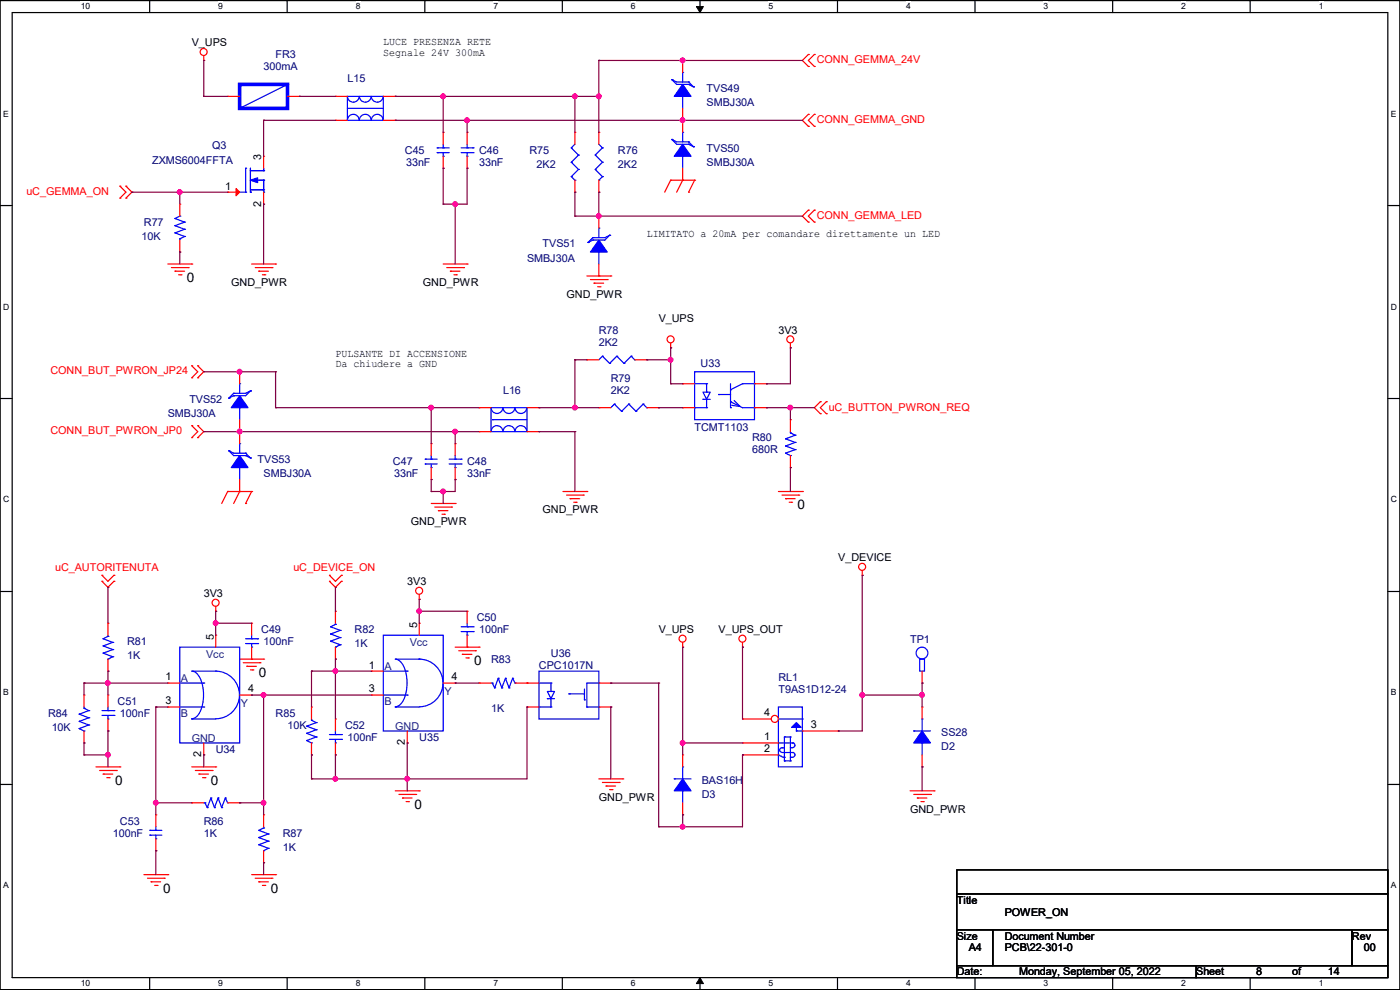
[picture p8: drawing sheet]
<svg xmlns="http://www.w3.org/2000/svg" width="297mm" height="210mm" viewBox="0 0 297 210" stroke-linecap="round" stroke-linejoin="round" font-family="sans-serif">
<path d="M0 .1h297v209.8h-297zM2.6 2.7h291.8v204.7h-291.8z" fill="none" stroke="#000" stroke-width=".25"/>
<g fill="#fff">
<path d="M17.1 .4h2v2h-2z"/>
<path d="M17.1 207.6h2v2h-2z"/>
</g>
<path d="M31.7 .1v2.6M31.7 207.4v2.5" fill="none" stroke="#000" stroke-width=".25"/>
<g fill="#fff">
<path d="M46.3 .4h1v2h-1z"/>
<path d="M46.3 207.6h1v2h-1z"/>
</g>
<path d="M60.9 .1v2.6M60.9 207.4v2.5" fill="none" stroke="#000" stroke-width=".25"/>
<g fill="#fff">
<path d="M75.5 .4h1v2h-1z"/>
<path d="M75.5 207.6h1v2h-1z"/>
</g>
<path d="M90.1 .1v2.6M90.1 207.4v2.5" fill="none" stroke="#000" stroke-width=".25"/>
<g fill="#fff">
<path d="M104.7 .4h1v2h-1z"/>
<path d="M104.7 207.6h1v2h-1z"/>
</g>
<path d="M119.3 .1v2.6M119.3 207.4v2.5" fill="none" stroke="#000" stroke-width=".25"/>
<g fill="#fff">
<path d="M133.9 .4h.9v2h-.9z"/>
<path d="M133.9 207.6h.9v2h-.9z"/>
</g>
<path d="M148.5 .1v2.6M148.5 207.4v2.5" fill="none" stroke="#000" stroke-width=".25"/>
<path d="M147.7 1.4h1.5l-.7 1.3zM148.5 207.4l.7 1.3h-1.5z" fill="#000" stroke="#000" stroke-width=".21"/>
<g fill="#fff">
<path d="M163.1 .4h.9v2h-.9z"/>
<path d="M163.1 207.6h.9v2h-.9z"/>
</g>
<path d="M177.7 .1v2.6M177.7 207.4v2.5" fill="none" stroke="#000" stroke-width=".25"/>
<g fill="#fff">
<path d="M192.2 .4h1v2h-1z"/>
<path d="M192.2 207.6h1v2h-1z"/>
</g>
<path d="M206.8 .1v2.6M206.8 207.4v2.5" fill="none" stroke="#000" stroke-width=".25"/>
<g fill="#fff">
<path d="M221.4 .4h1v2h-1z"/>
<path d="M221.4 207.6h1v2h-1z"/>
</g>
<path d="M236.1 .1v2.6M236.1 207.4v2.5" fill="none" stroke="#000" stroke-width=".25"/>
<g fill="#fff">
<path d="M250.6 .4h1v2h-1z"/>
<path d="M250.6 207.6h1v2h-1z"/>
</g>
<path d="M265.2 .1v2.6M265.2 207.4v2.5" fill="none" stroke="#000" stroke-width=".25"/>
<g fill="#fff">
<path d="M279.8 .4h1v2h-1z"/>
<path d="M279.8 207.6h1v2h-1z"/>
<path d="M.7 23.1h1.2v2h-1.2z"/>
<path d="M295.1 23.1h1.1v2h-1.1z"/>
<path d="M.7 64.1h1.2v1.9h-1.2z"/>
<path d="M295.1 64.1h1.2v1.9h-1.2z"/>
</g>
<path d="M0 43.6h2.6M294.4 43.6h2.6" fill="none" stroke="#000" stroke-width=".25"/>
<g fill="#fff">
<path d="M.7 105h1.2v2h-1.2z"/>
<path d="M295.1 105h1.2v2h-1.2z"/>
</g>
<path d="M0 84.5h2.6M294.4 84.5h2.6" fill="none" stroke="#000" stroke-width=".25"/>
<g fill="#fff">
<path d="M.7 145.9h1.2v2h-1.2z"/>
<path d="M295.1 145.9h1.1v2h-1.1z"/>
</g>
<path d="M0 125.5h2.6M294.4 125.5h2.6" fill="none" stroke="#000" stroke-width=".25"/>
<g fill="#fff">
<path d="M.7 186.9h1.2v1.9h-1.2z"/>
<path d="M295.1 186.9h1.1v1.9h-1.1z"/>
</g>
<path d="M0 166.4h2.6M294.4 166.4h2.6M203 184.5h91.4v5.1h-91.4zM203 189.6h91.4v7.6h-91.4zM203 197.2h7.6v7.7h-7.6zM210.6 197.2h76.2v7.7h-76.2zM286.8 197.2h7.6v7.7h-7.6zM203 204.9h50.8v2.5h-50.8zM253.8 204.9h40.6v2.5h-40.6z" fill="none" stroke="#000" stroke-width=".25"/>
<g fill="none" stroke="#f00" stroke-width=".25">
<path d="M43.2 12.8h.1M43.2 11.8v1M171.5 14.1h.1M171.5 11.6h.1M171.5 11.6l-1.3 1.2 1.3 1.3M172.8 11.6h.1M172.8 14.1h.1M172.8 11.6l-1.3 1.2 1.3 1.3M25.4 39.5h.1M25.4 39.5l1.3 1.3-1.3 1.2M26.7 39.5h.1M26.7 39.5l1.3 1.3-1.3 1.2"/>
<path d="M48.3 20.4h.1M48.3 20.4h2.5M61 20.4h2.5M63.5 20.4h.1M122 28.1h.1M122 28.1v2.5M122 38.2v2.6M142.3 38.2h.1M142.3 38.2l-1.3 2.6M142.3 38.2h5.1M144.8 38.2h.1M144.8 25.5h.1"/>
<path d="M144.8 38.2l-1.2 2.6M144.8 25.5v2.6M144.8 35.7v2.5M147.4 38.2h.1M147.4 38.2l-1.3 2.6M171.5 26.8h.1M171.5 24.3h.1M171.5 24.3l-1.3 1.2 1.3 1.3M172.8 24.3h.1M172.8 26.8h.1M172.8 24.3l-1.3 1.2 1.3 1.3M25.4 42h.1"/>
<path d="M26.7 42h.1M35.6 56h5.1M36.4 56.8h3.5M37.1 57.5h.1M37.1 57.5h2.1M37.9 58.3h.5M38.1 43.3h.1M38.1 53.5h.1M38.1 43.3v2.5M38.1 50.9v2.6M38.4 58.3h.1M39.9 56.8h.1"/>
<path d="M40.7 56h.1M53.4 56h5.1M54.1 56.8h3.6M54.9 57.5h.1M54.9 57.5h2M55.7 58.3h.5M56.2 58.3h.1M57.7 56.8h.1M58.5 56h.1M94 56h5.1M94.8 56.8h3.5M95.5 57.5h.1"/>
<path d="M95.5 57.5h2.1M96.3 58.3h.5M96.8 58.3h.1M98.3 56.8h.1M99.1 56h.1M122 40.8h.1M124.5 58.5h5.1M125.3 59.3h3.5M127 45.8h.1M127 58.5h.1M127 45.8v2.6M127 56v2.5"/>
<path d="M128.8 59.3h.1M129.6 58.5h.1M146.1 40.8h.1M171.5 47.1h.1M171.5 44.6h.1M171.5 44.6l-1.3 1.2 1.3 1.3M172.8 44.6h.1M172.8 47.1h.1M172.8 44.6l-1.3 1.2 1.3 1.3M40.7 77.6h.1M40.7 77.6l1.3 1.3-1.3 1.2M42 77.6h.1"/>
<path d="M42 77.6l1.2 1.3-1.2 1.2M50.8 78.9h.1M50.8 78.9v2.5M124.5 76.3h.1M124.5 76.3h2.5M126 60.1h.1M126 60.1h2.1M126.8 60.8h.5M127.3 60.8h.1M134.7 76.3h2.5M137.2 76.3h.1M142.3 73.8h.1"/>
<path d="M142.3 72.8v1M167.7 73.8h.1M167.7 72.8v1M40.7 80.1h.1M40.7 90.3h.1M40.7 92.8h.1M40.7 90.3l1.3 1.3-1.3 1.2M42 80.1h.1M42 92.8h.1M42 90.3h.1M42 90.3l1.2 1.3-1.2 1.2M50.8 91.6h.1"/>
<path d="M50.8 89v2.6M101.6 91.6h.1M101.6 86.5h.1M101.6 91.6h2.6M101.6 86.5h2.6M111.8 91.6h2.5M111.8 86.5h2.5M114.3 91.6h.1M114.3 86.5h.1M127 86.5h.1M127 86.5h2.6M137.2 86.5h2.5"/>
<path d="M139.7 86.5h.1M174 85.2h.1M174 87.8h.1M174 85.2l-1.2 1.3 1.2 1.3M175.3 87.8h.1M175.3 85.2h.1M175.3 85.2l-1.3 1.3 1.3 1.3M48.3 104.3h.1M48.3 104.3h5.1M48.3 104.3l-1.3 2.5M50.8 104.3h.1M50.8 104.3l-1.2 2.5"/>
<path d="M52.1 106.8h.1M53.4 104.3h.1M53.4 104.3l-1.3 2.5M91.5 106.8h5.1M92.2 107.6h3.6M93 108.3h.1M93 108.3h2M93.8 109.1h.5M94.3 109.1h.1M95.8 107.6h.1M96.6 106.8h.1M119.4 104.3h5.1"/>
<path d="M120.2 105h3.5M120.9 105.8h.1M120.9 105.8h2.1M121.7 106.6h.5M122.2 106.6h.1M123.7 105h.1M124.5 104.3h.1M165.1 104.3h5.1M165.9 105h3.6M166.7 105.8h.1M166.7 105.8h2M167.4 106.6h.5"/>
<path d="M167.9 106.6h.1M169.5 105h.1M170.2 104.3h.1M21.6 123.3h.1M21.6 122h.1M21.6 123.3l1.3 1.3 1.3-1.3M21.6 122l1.3 1.3 1.3-1.3M24.2 123.3h.1M24.2 122h.1M45.8 129.7h.1M45.8 134.7h.1M45.8 128.7v1"/>
<path d="M45.8 134.7v2.6M50.8 139.8h5.1M55.9 139.8h.1M69.9 123.3h.1M69.9 122h.1M69.9 123.3l1.3 1.3 1.2-1.3M69.9 122l1.3 1.3 1.2-1.3M71.2 139.8h.1M71.2 129.7h.1M71.2 129.7v2.5M71.2 137.3v2.5M72.4 123.3h.1"/>
<path d="M72.4 122h.1M88.9 127.1h.1M88.9 126.1v1M96.6 137.3h5M97.3 138h3.6M98.1 138.8h.1M98.1 138.8h2M98.8 139.6h.6M99.1 129.7h.1M99.1 137.3h.1M99.1 129.7v2.5M99.1 134.7v2.6"/>
<path d="M99.4 139.6h.1M100.9 138h.1M101.6 137.3h.1M144.8 137.3h.1M144.8 136.3v1M157.5 137.3h.1M157.5 136.3v1M182.9 122h.1M182.9 121v1M35.6 144.9h.1M35.6 150h.1M35.6 144.9h2.5"/>
<path d="M35.6 150h2.5M43.2 157.6v2.5M50.8 147.4h2.6M51.6 140.6h3.6M52.4 141.4h.1M52.4 141.4h2M53.1 142.1h.5M53.4 147.4h.1M53.6 142.1h.1M55.2 140.6h.1M66.1 150h.1M66.1 150v2.5"/>
<path d="M66.1 157.6v2.5M71.2 152.5h.1M71.2 152.5v2.6M71.2 157.6v2.5M111.8 144.9h.1M111.8 150h.1M111.8 144.9h2.5M111.8 150h2.5M127 144.9h2.6M127 150h2.6M129.6 150h.1M129.6 144.9h.1"/>
<path d="M195.6 144.9h.1M195.6 142.4v2.5M20.4 162.7h5M21.1 163.4h3.6M21.9 164.2h.1M21.9 164.2h2M22.6 165h.6M23.2 165h.1M24.7 163.4h.1M25.4 162.7h.1M40.7 170.3h.1M40.7 162.7h5.1"/>
<path d="M40.7 170.3h2.5M41.4 163.4h3.6M42.2 164.2h.1M42.2 164.2h2M43 165h.5M43.2 160.1h.1M43.5 165h.1M45 163.4h.1M45.8 162.7h.1M48.3 170.3h2.5M50.8 170.3h.1M66.1 160.1h.1"/>
<path d="M71.2 160.1h.1M83.9 167.8h5M84.6 168.5h3.6M85.4 169.3h.1M85.4 169.3h2M86.1 170.1h.6M86.7 170.1h.1M88.2 168.5h.1M88.9 167.8h.1M127 165.2h5.1M127.8 166h3.6M128.6 166.8h.1"/>
<path d="M128.6 166.8h2M129.3 167.5h.5M129.8 167.5h.1M131.4 166h.1M132.1 165.2h.1M193.1 167.8h5.1M193.8 168.5h3.6M194.6 169.3h.1M194.6 169.3h2M195.4 170.1h.5M195.9 170.1h.1M197.4 168.5h.1"/>
<path d="M198.2 167.8h.1M30.5 185.5h5.1M31.3 186.3h3.5M32 187.1h.1M32 187.1h2.1M32.8 187.8h.5M33.3 187.8h.1M34.8 186.3h.1M35.6 185.5h.1M53.4 185.5h5.1M54.1 186.3h3.6M54.9 187.1h.1"/>
<path d="M54.9 187.1h2M55.7 187.8h.5M56.2 187.8h.1M57.7 186.3h.1M58.5 185.5h.1"/>
<circle cx="43.2" cy="11" r=".74"/>
<circle cx="142.3" cy="72" r=".74"/>
<circle cx="167.7" cy="72" r=".74"/>
<circle cx="45.7" cy="127.9" r=".74"/>
<circle cx="88.9" cy="125.3" r=".74"/>
<circle cx="144.8" cy="135.5" r=".74"/>
<circle cx="157.5" cy="135.5" r=".74"/>
<circle cx="182.9" cy="120.2" r=".74"/>
</g>
<g fill="none" stroke="#00f" stroke-width=".25">
<path d="M61 17.9h.1M61 17.9l-10.2 5.1M121.2 31.4h.1M121.2 34.4h.1M121.2 37.5h.1M121.2 31.4l1.5 1.5M121.2 34.4l1.5 1.5M121.2 37.5l.8 .7M122 38.2h.1M122 30.6l-.8 .8M122.7 32.9h.1M122.7 35.9h.1"/>
<path d="M122.7 32.9l-1.5 1.5M122.7 35.9l-1.5 1.6M142.5 29.6h.1M142.5 29.6l1.1 1h2.5M142.5 29.6l1.1 .5h2.5M144.8 28.1h.1M144.8 33.1h.1M144.8 28.1v2M144.8 33.1v2.6M146.1 30.6h.1M146.1 30.1h.1M146.1 30.1l1 1"/>
<path d="M146.1 30.6l1 .5M147.1 31.1h.1M37.1 49.4h.1M37.1 47.9h.1M37.1 46.4h.1M37.1 49.4l2.1 .8M37.1 47.9l2.1 .7M37.1 46.4l2.1 .7M38.1 45.8h.1M38.1 50.7h.1M38.1 45.8l-1 .6M38.1 50.7v.2"/>
<path d="M39.2 50.2h.1M39.2 48.6h.1M39.2 47.1h.1M39.2 50.2l-1.1 .5M39.2 48.6l-2.1 .8M39.2 47.1l-2.1 .8M124.8 51.4h.1M125.8 50.9h.1M125.8 50.4h.1M125.8 50.4l-1 1M125.8 50.9l-1 .5M127 48.4h.1"/>
<path d="M127 53.5h.1M127 48.4v2M127 53.5v2.5M129.3 49.9h.1M129.3 49.9l-1 1h-2.5M129.3 49.9l-1 .5h-2.5M127.8 75.6h.1M127.8 75.6l-.8 .7M127.8 75.6l1.5 1.5M129.3 77.1h.1M130.9 75.6h.1M130.9 75.6l-1.6 1.5"/>
<path d="M130.9 75.6l1.5 1.5M132.4 77.1h.1M133.9 75.6h.1M133.9 75.6l-1.5 1.5M133.9 75.6l.8 .7M134.7 76.3h.1M48.6 84.5h.1M49.6 83.9h.1M49.6 83.4h.1M49.6 83.4l-1 1.1M49.6 83.9l-1 .6M50.8 81.4h.1"/>
<path d="M50.8 86.5h.1M50.8 81.4v2M50.8 86.5v2.5M53.1 82.9h.1M53.1 82.9l-1 1h-2.5M53.1 82.9l-1 .5h-2.5M104.2 86.5h7.6v5.1h-7.6zM104.2 86.5a1.25 1.25 0 0 0 1.2 1.2 1.25 1.25 0 0 0 1.3-1.2M104.4 89h.1M104.4 89h7.4M106.7 91.6a1.25 1.25 0 0 0-1.3-1.3 1.25 1.25 0 0 0-1.2 1.3M106.7 86.5a1.25 1.25 0 0 0 1.3 1.2 1.25 1.25 0 0 0 1.2-1.2"/>
<path d="M109.2 91.6a1.25 1.25 0 0 0-1.2-1.3 1.25 1.25 0 0 0-1.3 1.3M109.3 86.5a1.25 1.25 0 0 0 1.2 1.2 1.25 1.25 0 0 0 1.3-1.2M111.8 91.6a1.25 1.25 0 0 0-1.3-1.3 1.25 1.25 0 0 0-1.2 1.3M130.3 85.7h.1M130.3 85.7l-.7 .8M130.3 85.7l1.6 1.5M131.9 87.2h.1M133.4 85.7h.1M133.4 85.7l-1.5 1.5M133.4 85.7l1.5 1.5M134.9 87.2h.1M136.4 85.7h.1"/>
<path d="M136.4 85.7l-1.5 1.5M136.4 85.7l.8 .8M137.2 86.5h.1M38.1 137.3h12.7v20.3h-12.7zM70.1 133h.1M70.1 134.5h.1M70.1 136h.1M70.1 133l2.1 .7M70.1 134.5l2.1 .8M70.1 136l2.1 .8M71.2 137.3h.1M71.2 132.5h.1"/>
<path d="M71.2 132.5l-1.1 .5M71.2 132.2v.3M72.2 133.7h.1M72.2 135.3h.1M72.2 136.8h.1M72.2 133.7l-2.1 .8M72.2 135.3l-2.1 .7M72.2 136.8l-1 .5M97.8 133h2.6M97.8 134h2.6M99.1 134.7h.1M99.1 133h.1"/>
<path d="M99.1 132.2v.8M99.1 134v.7M100.4 133h.1M100.4 134h.1M195.1 139.8h1v2.6h-1zM38.1 150h5.1M38.1 144.9h5.1M40.7 152.5h.1M40.7 152.5h5.1M43.2 144.9h.1M43.2 150h.1M45.8 142.4h.1"/>
<path d="M45.8 142.4a5.1 5.1 0 0 1 5 5 5.1 5.1 0 0 1-5 5.1M45.8 142.4h-5.1a3.3 3.3 0 0 1 2.3 3.1 7.6 7.6 0 0 1-1.3 6.6l-1 .4M65.1 154.1h.1M65.1 155.6h.1M65.1 157.1h.1M65.1 154.1l2 .7M65.1 155.6l2 .7M65.1 157.1l1 .5M66.1 157.6h.1M66.1 152.8h.1M66.1 152.8l1 .5M66.1 152.5v.3"/>
<path d="M67.1 153.3h.1M67.1 154.8h.1M67.1 156.3h.1M67.1 153.3l-2 .8M67.1 154.8l-2 .8M67.1 156.3l-2 .8M69.9 155.8h2.5M69.9 156.8h2.5M71.2 157.6h.1M71.2 155.8h.1M71.2 155.1v.7M71.2 156.8v.8"/>
<path d="M72.4 155.8h.1M72.4 156.8h.1M114.3 142.4h12.7v10.1h-12.7zM114.3 150h.1M114.3 150h2.6M114.3 144.9h2.6M116.1 146.7h1.5l-.7 1.5zM116.1 148.2h.1M116.1 148.2h1.5M116.9 150h.1M116.9 146.7h.1M116.9 144.9h.1"/>
<path d="M116.9 144.9v1.8M116.9 148.2v1.8M120.7 147.2h.1M120.7 147.2h3.3M124 148.5h.1M124 146.2v2.3M124.5 150h.1M124.5 150h2.5M127 144.9h.1M127 150h.1M127 144.9h-2.5v5.1M165.1 150h5.1v12.7h-5.1z"/>
<path d="M165.1 152.5h5.1M165.1 157.6h3.1M165.9 158.6a.49 .49 0 0 0-.5 .5 .49 .49 0 0 0 .5 .5M165.9 158.6h.1M165.9 158.6h.5M165.9 159.6h2.3M166.4 156.3h.1M166.4 156.3v5.1M166.4 156.3h1.3M167.7 156.3h.1M167.7 158.6h.1M167.7 156.3v5.1"/>
<path d="M167.7 158.6h.5M168.2 157.6h.1M168.2 159.6h.1M168.2 157.6a.49 .49 0 0 1 .5 .5 .49 .49 0 0 1-.5 .5M168.2 159.6a.49 .49 0 0 1 .5 .5 .49 .49 0 0 1-.5 .5M169 155.1h.1M169 154.3v.8M169 155.1h1.2M170.2 152.5h.1M170.2 155.1h.1M43.2 170.3h.3M43.5 170.3h.1"/>
<path d="M43.5 170.3l.5 1M44 171.3h.1M44.7 169.3h.1M44.7 169.3l-.7 2M44.7 169.3l.8 2M45.5 171.3h.1M46.3 169.3h.1M46.3 169.3l-.8 2M46.3 169.3l.7 2M47 171.3h.1M47.8 169.3h.1M47.8 169.3l-.8 2"/>
<path d="M47.8 169.3l.5 1M48.3 170.3h.1M165.1 160.1l.5 .3M165.7 160.4l.5 .2M166.2 160.7h.2M166.4 161.4h.1M166.4 160.7h.1M166.4 161.4h1.3M167.7 161.4h.1M167.7 160.7h.1M167.7 160.7h.5"/>
<circle cx="195.6" cy="138.5" r="1.25"/>
</g>
<g fill="#00f" stroke="#00f" stroke-width=".25">
<path d="M169 153.3l1 1h-2.1z"/>
<path d="M127 50.9l1.8 2.6h-3.5z" fill-rule="evenodd"/>
<path d="M50.8 83.9l1.8 2.6h-3.5z" fill-rule="evenodd"/>
<path d="M144.8 30.6l1.8 2.5h-3.6z" fill-rule="evenodd"/>
</g>
<path d="M50.8 17.9h10.2v5.1h-10.2z" fill="none" stroke="#00f" stroke-width=".76"/>
<circle cx="164.4" cy="152.5" r=".74" fill="#fff" stroke="#f00" stroke-width=".25"/>
<g fill="none" stroke="#f00" stroke-width=".25">
<path d="M144.8 12.8h.1M144.8 12.8v2.6M55.9 33.1h.1M55.9 33.1v2.6M71.2 25.5h.1M71.2 20.4h.1M71.2 25.5h2.5M71.2 20.4h2.5M81.3 25.5h2.6M81.3 20.4h2.6M83.9 25.5h.1M83.9 20.4h.1"/>
<path d="M94 28.1h.1M94 35.7h.1M94 28.1v2.5M94 33.1v2.6M99.1 28.1h.1M99.1 35.7h.1M99.1 28.1v2.5M99.1 33.1v2.6M127 28.1h.1M127 28.1v2.5M127 38.2v2.6M144.8 25.5h.1"/>
<path d="M144.8 23v2.5M48.3 40.8h.1M48.3 40.8h2.5M55.9 43.3h.1M55.9 40.8v2.5M127 40.8h.1M50.8 91.6h.1M50.8 91.6v2.5M91.5 94.1h.1M91.5 94.1v2.5M91.5 99.2v2.5M96.6 94.1h.1"/>
<path d="M96.6 94.1v2.5M96.6 99.2v2.5M144.8 81.4h.1M144.8 86.5h.1M144.8 81.4h2.6M144.8 86.5h2.6M160.1 81.4h2.5M160.1 86.5h2.5M162.6 86.5h.1M162.6 81.4h.1M167.7 99.2h.1M167.7 89h.1"/>
<path d="M167.7 89v2.6M167.7 96.6v2.6M50.8 104.3h.1M50.8 101.7v2.6M91.5 101.7h.1M96.6 101.7h.1M22.9 132.2h.1M22.9 132.2v2.5M22.9 139.8v2.6M53.4 132.2h.1M53.4 139.8h.1M53.4 132.2v2.5"/>
<path d="M53.4 137.3v2.5M88.9 132.2h.1M88.9 132.2v2.5M17.8 157.6h.1M17.8 147.4h.1M17.8 147.4v2.6M17.8 155.1v2.5M22.9 142.4h.1M22.9 147.4h.1M22.9 155.1h.1M22.9 147.4v2.6M22.9 152.5v2.6"/>
<path d="M78.8 142.4h.1M78.8 147.4h.1M78.8 142.4h2.5M78.8 147.4h2.5M86.4 157.6h.1M86.4 155.1v2.5M94 144.9h2.6M96.6 144.9h.1M101.6 144.9h.1M101.6 144.9h2.6M109.3 144.9h2.5M111.8 144.9h.1"/>
<path d="M157.5 152.5h.1M157.5 157.6h.1M157.5 152.5h6.1M157.5 157.6h7.6M170.2 155.1h7.6M177.8 155.1h.1M195.6 150h.1M195.6 150v2.5M33.1 172.8h.1M33.1 172.8v2.6M33.1 177.9v2.6M55.9 172.8h.1"/>
<path d="M55.9 172.8v2.6M144.8 172.8h.1M144.8 160.1h.1M144.8 160.1v2.6M144.8 170.3v2.5M157.5 160.1h.1M157.5 160.1h7.6M195.6 162.7h.1M195.6 160.1v2.6M33.1 180.5h.1M55.9 183h.1M55.9 180.5v2.5"/>
</g>
<g fill="none" stroke="#00f" stroke-width=".25">
<path d="M142.5 16.9h.1M142.5 16.9l1.1 1h2.5M142.5 16.9l1.1 .5h2.5M144.8 15.4h.1M144.8 15.4v2M146.1 17.9h.1M146.1 17.4h.1M146.1 17.4l1 1M146.1 17.9l1 .5M147.1 18.4h.1M52.1 35.7h.1M52.1 35.7v5.1"/>
<path d="M53.1 36.2h.1M53.1 35.7v5.1M53.1 36.2h2.8M53.4 36.2h.1M54.4 38.2h1.5M55.9 36.2h.1M55.9 38.2h.1M55.9 35.7v.5M55.9 38.2v2.6M73.7 20.4h7.6v5.1h-7.6zM73.7 20.4a1.25 1.25 0 0 0 1.3 1.3 1.25 1.25 0 0 0 1.2-1.3M73.7 23h7.4"/>
<path d="M76.2 25.5a1.25 1.25 0 0 0-1.2-1.2 1.25 1.25 0 0 0-1.3 1.2M76.2 20.4a1.27 1.27 0 0 0 1.3 1.3 1.27 1.27 0 0 0 1.3-1.3 1.25 1.25 0 0 0 1.2 1.3 1.25 1.25 0 0 0 1.3-1.3M81.1 23h.1M81.3 25.5a1.25 1.25 0 0 0-1.3-1.2 1.25 1.25 0 0 0-1.2 1.2 1.27 1.27 0 0 0-1.3-1.2 1.27 1.27 0 0 0-1.3 1.2M92.8 31.4h.1M92.8 32.4h.1M92.8 31.4h2.5M92.8 32.4h2.5M94 33.1h.1M94 31.4h.1M94 30.6v.8M94 32.4v.7"/>
<path d="M97.8 31.4h2.6M97.8 32.4h2.6M99.1 33.1h.1M99.1 31.4h.1M99.1 30.6v.8M99.1 32.4v.7M100.4 31.4h.1M100.4 32.4h.1M126.3 32.9h.1M126.3 35.9h.1M126.3 32.9l1.5 1.5M126.3 35.9l1.5 1.6"/>
<path d="M127 38.2h.1M127 30.6l.8 .8M127.8 31.4h.1M127.8 34.4h.1M127.8 37.5h.1M127.8 31.4l-1.5 1.5M127.8 34.4l-1.5 1.5M127.8 37.5l-.8 .7M144.8 20.4h.1M144.8 20.4v2.6M50.8 40.8h1.3M52.1 40.8h.1"/>
<path d="M53.1 40.8h.1M53.1 40.3h2.8M55.7 40.3h.1M55.9 40.8h.1M55.9 40.3h.1M147.4 78.9h12.7v10.1h-12.7zM48.6 95.6h.1M48.6 95.6l1 1h2.5M48.6 95.6l1 .5h2.5M50.8 94.1h.1M50.8 99.2h.1M50.8 94.1v2"/>
<path d="M50.8 99.2v2.5M52.1 96.6h.1M52.1 96.1h.1M52.1 96.1l1 1.1M52.1 96.6l1 .6M53.1 97.2h.1M90.2 97.4h.1M90.2 98.4h.1M90.2 97.4h2.6M90.2 98.4h2.6M91.5 99.2h.1M91.5 97.4h.1"/>
<path d="M91.5 96.6v.8M91.5 98.4v.8M95.3 97.4h2.5M95.3 98.4h2.5M96.6 99.2h.1M96.6 97.4h.1M96.6 96.6v.8M96.6 98.4v.8M97.8 97.4h.1M97.8 98.4h.1M147.4 86.5h.1M147.4 86.5h2.5"/>
<path d="M147.4 81.4h2.5M149.1 83.2h1.6l-.8 1.5zM149.1 84.7h.1M149.1 84.7h1.6M149.9 86.5h.1M149.9 83.2h.1M149.9 81.4h.1M149.9 81.4v1.8M149.9 84.7v1.8M152.4 83.7h.1M152.4 83.7h2.6M155 86.5h.1"/>
<path d="M155 85.2h.1M155 82.7h.1M155 81.4v5.1M155 85.2l2.5 1.3h2.6M155.7 85l1.3 1.2-1.8-.2M160.1 81.4h.1M160.1 86.5h.1M160.1 81.4h-2.6l-2.5 1.3M166.7 93.1h.1M166.7 94.6h.1M166.7 96.1h.1M166.7 93.1l2 .8"/>
<path d="M166.7 94.6l2 .8M166.7 96.1l1 .5M167.7 96.6h.1M167.7 91.8h.1M167.7 91.8l1 .5M167.7 91.6v.2M168.7 92.3h.1M168.7 93.9h.1M168.7 95.4h.1M168.7 92.3l-2 .8M168.7 93.9l-2 .7M168.7 95.4l-2 .7"/>
<path d="M21.9 135.5h.1M21.9 137h.1M21.9 138.6h.1M21.9 135.5l2 .8M21.9 137l2 .8M21.9 138.6l2 .7M22.9 139.8h.1M22.9 135h.1M22.9 135l-1 .5M22.9 134.7v.3M23.9 136.3h.1M23.9 137.8h.1"/>
<path d="M23.9 139.3h.1M23.9 136.3l-2 .7M23.9 137.8l-2 .8M23.9 139.3l-1 .5M52.1 135.5h2.6M52.1 136.5h2.6M53.4 137.3h.1M53.4 135.5h.1M53.4 134.7v.8M53.4 136.5v.8M54.7 135.5h.1M54.7 136.5h.1"/>
<path d="M81.3 134.7h12.7v20.4h-12.7zM88.9 139.8h.1M88.9 139.8a5.1 5.1 0 0 1 5.1 5.1 5.1 5.1 0 0 1-5.1 5M88.9 139.8h-5a3.3 3.3 0 0 1 2.3 3.1 7.6 7.6 0 0 1-1.4 6.6l-.9 .4M16.8 151.5h.1M16.8 153h.1M16.8 154.6h.1M16.8 151.5l2 .8M16.8 153l2 .8M16.8 154.6l1 .5M17.8 155.1h.1M17.8 150.2h.1"/>
<path d="M17.8 150.2l1 .5M17.8 150v.2M18.8 150.7h.1M18.8 152.3h.1M18.8 153.8h.1M18.8 150.7l-2 .8M18.8 152.3l-2 .7M18.8 153.8l-2 .8M21.6 150.7h2.6M21.6 151.8h2.6M22.9 152.5h.1M22.9 150.7h.1"/>
<path d="M22.9 150v.7M22.9 151.8v.7M24.2 150.7h.1M24.2 151.8h.1M81.3 142.4h5.1M81.3 147.4h5.1M83.9 150h.1M83.9 150h5M86.4 142.4h.1M86.4 147.4h.1M104.2 144.9h.2M104.4 144.9h.1"/>
<path d="M104.4 144.9l.5 1M104.9 145.9h.1M105.7 143.9h.1M105.7 143.9l-.8 2M105.7 143.9l.8 2M106.5 145.9h.1M107.2 143.9h.1M107.2 143.9l-.7 2M107.2 143.9l.8 2M108 145.9h.1M108.8 143.9h.1M108.8 143.9l-.8 2"/>
<path d="M108.8 143.9l.5 1M109.3 144.9h.1M193.8 155.1h.1M193.8 155.1h3.6M195.6 157.6h.1M195.6 152.5h.1M195.6 152.5v2.6M195.6 157.6v2.5M31.8 176.1h.1M31.8 177.2h.1M31.8 176.1h2.5M31.8 177.2h2.5"/>
<path d="M33.1 177.9h.1M33.1 176.1h.1M33.1 175.4v.7M33.1 177.2v.7M54.9 176.1h.1M54.9 177.7h.1M54.9 179.2h.1M54.9 176.1l2 .8M54.9 177.7l2 .7M54.9 179.2l2 .8M55.9 175.6h.1M55.9 175.4v.2"/>
<path d="M55.9 175.6l-1 .5M56.9 176.9h.1M56.9 178.4h.1M56.9 180h.1M56.9 176.9l-2 .8M56.9 178.4l-2 .8M56.9 180l-1 .5M143 165.2h.1M143 165.2h3.6M144.8 167.8h.1M144.8 162.7h.1M144.8 162.7v2.5"/>
<path d="M144.8 167.8v2.5M55.9 180.5h.1"/>
</g>
<g fill="#00f" stroke="#00f" stroke-width=".25">
<path d="M53.1 38.2l1.6-.5v1z"/>
<path d="M195.6 155.1l1.8 2.5h-3.6z" fill-rule="evenodd"/>
<path d="M144.8 17.9l1.8 2.5h-3.6z" fill-rule="evenodd"/>
<path d="M50.8 96.6l1.8 2.6h-3.5z" fill-rule="evenodd"/>
<path d="M144.8 165.2l1.8 2.6h-3.6z" fill-rule="evenodd"/>
</g>
<path d="M50.1 40l.7 .8-.7 .7z" fill="#f00" stroke="#f00" stroke-width=".25"/>
<g fill="none" stroke="#800040" stroke-width=".25">
<path d="M43.2 12.8h.1M43.2 12.8v7.6M127 12.8h.1M127 12.8v15.3M127 12.8h43.2M144.8 12.8h.1M43.2 20.4h.1M43.2 20.4h5.1M55.9 25.5h.1M55.9 25.5v7.6M55.9 25.5h15.3M63.5 20.4h.1"/>
<path d="M63.5 20.4h7.7M83.9 25.5h.1M83.9 20.4h.1M83.9 25.5h86.3M83.9 20.4h43.1M94 20.4h.1M94 35.7h.1M94 20.4v7.7M94 35.7v7.6M99.1 25.5h.1M99.1 35.7h.1M99.1 25.5v2.6"/>
<path d="M99.1 35.7v7.6h-5.1M122 20.4h.1M122 20.4v7.7M127 20.4h.1M144.8 25.5h.1M28 40.8h.1M28 40.8h20.3M38.1 53.5h.1M38.1 40.8h.1M38.1 40.8v2.5M38.1 53.5v2.5M55.9 43.3h.1"/>
<path d="M55.9 43.3v12.7M94 43.3h.1M96.6 43.3h.1M96.6 43.3v12.7M122 40.8h.1M122 45.8h.1M122 40.8v5M122 45.8h48.2M127 40.8h.1M127 45.8h.1M127 40.8v5M43.2 78.9h.1"/>
<path d="M43.2 78.9h15.3M50.8 78.9h.1M58.5 78.9h.1M58.5 78.9v7.6M122 76.3h.1M122 76.3v10.2M122 76.3h2.5M137.2 76.3h.1M137.2 76.3h5.1M142.3 73.8h.1M142.3 76.3h.1M142.3 73.8v7.6"/>
<path d="M167.7 73.8h.1M167.7 73.8v7.6h-5.1M43.2 91.6h.1M43.2 91.6h58.4M50.8 91.6h.1M58.5 86.5h.1M58.5 86.5h43.1M91.5 86.5h.1M91.5 86.5v7.6M96.6 91.6h.1M96.6 91.6v2.5M114.3 86.5h.1"/>
<path d="M114.3 91.6h.1M114.3 86.5h12.7M114.3 91.6h7.7M122 86.5h.1M122 91.6h.1M122 91.6v12.7M139.7 86.5h.1M139.7 86.5h5.1M142.3 81.4h.1M142.3 81.4h2.5M162.6 81.4h.1M162.6 86.5h.1"/>
<path d="M162.6 86.5h10.2M167.7 99.2h.1M167.7 86.5h.1M167.7 86.5v2.5M167.7 99.2v5.1M91.5 101.7h.1M91.5 104.3h.1M91.5 101.7v2.6M94 104.3h.1M94 104.3v2.5M96.6 101.7h.1M96.6 101.7v2.6h-5.1"/>
<path d="M22.9 124.6h.1M22.9 124.6v7.6M45.8 129.7h.1M45.8 132.2h.1M45.8 129.7v5M45.8 132.2h7.6M71.2 124.6h.1M71.2 139.8h.1M71.2 124.6v5.1M71.2 139.8v12.7M88.9 127.1h.1M88.9 129.7h.1"/>
<path d="M88.9 127.1v5.1M88.9 129.7h10.2M144.8 137.3h.1M144.8 137.3v22.8M157.5 137.3h.1M157.5 137.3v15.2M182.9 122h.1M182.9 122v33.1h-5.1M17.8 144.9h.1M17.8 157.6h.1M17.8 144.9h17.8M17.8 144.9v2.5"/>
<path d="M17.8 157.6v2.5M22.9 142.4h.1M22.9 144.9h.1M22.9 155.1h.1M22.9 142.4v5M22.9 155.1v7.6M33.1 150h.1M33.1 150h2.5M33.1 150v22.8M53.4 147.4h.1M53.4 147.4h25.4M55.9 147.4h.1"/>
<path d="M55.9 147.4v25.4M66.1 142.4h.1M66.1 142.4h12.7M66.1 142.4v7.6M71.2 142.4h.1M86.4 157.6h.1M86.4 157.6v10.2M96.6 144.9h.1M96.6 144.9h5M111.8 150h.1M111.8 150v15.2h-45.7M129.6 150h.1"/>
<path d="M129.6 144.9h.1M129.6 144.9h10.1M129.6 150v15.2M139.7 144.9h.1M139.7 144.9v30.5M144.8 157.6h.1M144.8 157.6h12.7M177.8 155.1h.1M182.9 147.4h.1M182.9 147.4h12.7M195.6 144.9h.1M195.6 147.4h.1"/>
<path d="M195.6 144.9v5.1M17.8 160.1h.1M17.8 160.1h5.1M22.9 160.1h.1M33.1 170.3h.1M33.1 170.3h7.6M43.2 160.1h.1M43.2 160.1v2.6M50.8 170.3h.1M50.8 170.3h5.1M55.9 170.3h.1M66.1 160.1h.1"/>
<path d="M66.1 165.2h.1M66.1 160.1v5.1M71.2 160.1h.1M71.2 165.2h.1M71.2 160.1v5.1M86.4 165.2h.1M139.7 175.4h.1M144.8 172.8h.1M144.8 175.4h.1M144.8 172.8v2.6M157.5 160.1h.1M157.5 160.1v15.3h-17.8"/>
<path d="M195.6 162.7h.1M195.6 162.7v5.1M33.1 180.5h.1M33.1 180.5v5M55.9 183h.1M55.9 183v2.5"/>
</g>
<g fill="#f0f" stroke="#f0f" stroke-width=".25">
<circle cx="50.8" cy="78.8" r=".49"/>
<circle cx="121.9" cy="20.4" r=".49"/>
<circle cx="94" cy="20.4" r=".49"/>
<circle cx="127" cy="20.4" r=".49"/>
<circle cx="127" cy="45.8" r=".49"/>
<circle cx="99.1" cy="25.5" r=".49"/>
<circle cx="121.9" cy="86.5" r=".49"/>
<circle cx="142.3" cy="76.3" r=".49"/>
<circle cx="38.1" cy="40.7" r=".49"/>
<circle cx="91.5" cy="86.5" r=".49"/>
<circle cx="96.5" cy="91.5" r=".49"/>
<circle cx="50.8" cy="91.5" r=".49"/>
<circle cx="94" cy="104.2" r=".49"/>
<circle cx="96.5" cy="43.3" r=".49"/>
<circle cx="167.7" cy="86.5" r=".49"/>
<circle cx="144.8" cy="25.5" r=".49"/>
<circle cx="144.8" cy="12.8" r=".49"/>
<circle cx="182.9" cy="147.4" r=".49"/>
<circle cx="195.6" cy="147.4" r=".49"/>
<circle cx="88.9" cy="129.6" r=".49"/>
<circle cx="45.7" cy="132.2" r=".49"/>
<circle cx="71.1" cy="142.3" r=".49"/>
<circle cx="22.9" cy="144.9" r=".49"/>
<circle cx="55.9" cy="170.3" r=".49"/>
<circle cx="55.9" cy="147.4" r=".49"/>
<circle cx="33" cy="170.3" r=".49"/>
<circle cx="22.9" cy="160.1" r=".49"/>
<circle cx="86.4" cy="165.2" r=".49"/>
<circle cx="71.1" cy="165.2" r=".49"/>
<circle cx="144.8" cy="157.6" r=".49"/>
<circle cx="144.8" cy="175.4" r=".49"/>
</g>
<g font-size="2.8">
<text x="39.7" y="59.8">0</text>
<text x="169.2" y="108.1">0</text>
<text x="54.9" y="143.6">0</text>
<text x="100.6" y="141.1">0</text>
<text x="24.4" y="166.5">0</text>
<text x="44.7" y="166.5">0</text>
<text x="87.9" y="171.6">0</text>
<text x="34.6" y="189.4">0</text>
<text x="57.4" y="189.4">0</text>
</g>
<g font-size="2.3">
<text x="40.7" y="9.8">V_UPS</text>
<text x="81.3" y="9.6">LUCE PRESENZA RETE</text>
<text x="81.3" y="11.9">Segnale 24V 300mA</text>
<text x="55.4" y="33.9" transform="rotate(-90 55.4 33.9)">3</text>
<text x="47.8" y="40.2">1</text>
<text x="55.4" y="43.8" transform="rotate(-90 55.4 43.8)">2</text>
<text x="137.2" y="50.2">LIMITATO a 20mA per comandare direttamente un LED</text>
<text x="49.1" y="60.6">GND_PWR</text>
<text x="89.7" y="60.6">GND_PWR</text>
<text x="120.2" y="63.2">GND_PWR</text>
<text x="139.7" y="68.2">V_UPS</text>
<text x="165.1" y="70.8">3V3</text>
<text x="71.2" y="75.6">PULSANTE DI ACCENSIONE</text>
<text x="71.2" y="77.9">Da chiudere a GND</text>
<text x="87.2" y="111.4">GND_PWR</text>
<text x="115.1" y="108.9">GND_PWR</text>
<text x="177.8" y="119">V_DEVICE</text>
<text x="86.4" y="124.1">3V3</text>
<text x="43.2" y="126.7">3V3</text>
<text x="45.3" y="135.8" transform="rotate(-90 45.3 135.8)">5</text>
<text x="88.5" y="133.2" transform="rotate(-90 88.5 133.2)">5</text>
<text x="139.7" y="134.3">V_UPS</text>
<text x="152.4" y="134.3">V_UPS_OUT</text>
<text x="78.3" y="141.8">1</text>
<text x="35.1" y="144.4">1</text>
<text x="35.1" y="149.4">3</text>
<text x="52.6" y="146.9">4</text>
<text x="78.3" y="146.9">3</text>
<text x="95.8" y="144.4">4</text>
<text x="162.1" y="152">4</text>
<text x="172" y="154.5">3</text>
<text x="42.7" y="160.7" transform="rotate(-90 42.7 160.7)">2</text>
<text x="85.9" y="158.1" transform="rotate(-90 85.9 158.1)">2</text>
<text x="162.1" y="157.1">1</text>
<text x="162.1" y="159.6">2</text>
<text x="127" y="169.8">GND_PWR</text>
<text x="193.1" y="172.4">GND_PWR</text>
<text x="203" y="191.7">Title</text>
<text x="213.2" y="194.2">POWER_ON</text>
<text x="203" y="199.3">Size</text>
<text x="205.5" y="201.8">A4</text>
<text x="213.1" y="199.3">Document Number</text>
<text x="213.2" y="201.8">PCB\22-301-0</text>
<text x="286.8" y="199.3">Rev</text>
<text x="289.4" y="201.8">00</text>
<text x="203" y="206.9">Date:</text>
<text x="216.2" y="206.9">Monday, September 05, 2022</text>
<text x="253.8" y="206.9">Sheet</text>
<text x="266.5" y="206.9">8</text>
<text x="274.1" y="206.9">of</text>
<text x="281.7" y="206.9">14</text>
</g>
<g font-size="2.3" fill="#000080">
<text x="55.9" y="14.9">300mA</text>
<text x="58.5" y="12.4">FR3</text>
<text x="73.7" y="17.4">L15</text>
<text x="149.9" y="19.5">TVS49</text>
<text x="149.9" y="22.5">SMBJ30A</text>
<text x="32.3" y="34.7">ZXMS6004FFTA</text>
<text x="45" y="31.7">Q3</text>
<text x="85.9" y="32.7">C45</text>
<text x="86.1" y="35.2">33nF</text>
<text x="101.6" y="32.7">C46</text>
<text x="101.6" y="35.2">33nF</text>
<text x="112.3" y="32.7">R75</text>
<text x="113.8" y="35.7">2K2</text>
<text x="131.1" y="32.7">R76</text>
<text x="131.1" y="35.7">2K2</text>
<text x="149.9" y="32.2">TVS50</text>
<text x="149.9" y="35.2">SMBJ30A</text>
<text x="30.5" y="47.9">R77</text>
<text x="30" y="51">10K</text>
<text x="115.1" y="52.5">TVS51</text>
<text x="111.8" y="55.5">SMBJ30A</text>
<text x="127" y="70.8">R78</text>
<text x="127" y="73.3">2K2</text>
<text x="148.6" y="77.9">U33</text>
<text x="106.7" y="83.5">L16</text>
<text x="129.6" y="80.9">R79</text>
<text x="129.6" y="83.5">2K2</text>
<text x="35.6" y="88.6">SMBJ30A</text>
<text x="40.2" y="85.5">TVS52</text>
<text x="147.4" y="91.4">TCMT1103</text>
<text x="159.6" y="93.6">R80</text>
<text x="54.7" y="98.2">TVS53</text>
<text x="55.9" y="101.3">SMBJ30A</text>
<text x="83.4" y="98.7">C47</text>
<text x="83.6" y="101.3">33nF</text>
<text x="99.1" y="98.7">C48</text>
<text x="99.1" y="101.3">33nF</text>
<text x="159.6" y="96.2">680R</text>
<text x="101.1" y="131.7">C50</text>
<text x="27" y="136.8">R81</text>
<text x="55.4" y="134.3">C49</text>
<text x="55.9" y="136.8">100nF</text>
<text x="75.2" y="134.3">R82</text>
<text x="75.2" y="137.3">1K</text>
<text x="101.6" y="134.3">100nF</text>
<text x="193.1" y="136.3">TP1</text>
<text x="27" y="139.9">1K</text>
<text x="104.2" y="140.6">R83</text>
<text x="114.3" y="141.9">CPC1017N</text>
<text x="116.9" y="139.4">U36</text>
<text x="24.9" y="149.5">C51</text>
<text x="165.1" y="144.4">RL1</text>
<text x="165.1" y="147">T9AS1D12-24</text>
<text x="10.2" y="152.1">R84</text>
<text x="11" y="155.1">10K</text>
<text x="25.4" y="152.1">100nF</text>
<text x="58.5" y="152.1">R85</text>
<text x="61" y="154.6">10K</text>
<text x="73.2" y="154.6">C52</text>
<text x="104.2" y="151">1K</text>
<text x="45.8" y="159.7">U34</text>
<text x="73.7" y="157.1">100nF</text>
<text x="88.9" y="157.1">U35</text>
<text x="199.7" y="159.2">D2</text>
<text x="199.7" y="156.1">SS28</text>
<text x="148.9" y="166.3">BAS16H</text>
<text x="148.9" y="169.3">D3</text>
<text x="23.9" y="177.5">100nF</text>
<text x="25.4" y="174.9">C53</text>
<text x="43.2" y="174.9">R86</text>
<text x="43.2" y="177.5">1K</text>
<text x="60" y="177.5">R87</text>
<text x="60" y="180.5">1K</text>
</g>
<g font-size="2.3" fill="#f00">
<text x="173.3" y="13.4">CONN_GEMMA_24V</text>
<text x="173.3" y="26.1">CONN_GEMMA_GND</text>
<text x="5.6" y="41.3">uC_GEMMA_ON</text>
<text x="173.3" y="46.4">CONN_GEMMA_LED</text>
<text x="10.7" y="79.4">CONN_BUT_PWRON_JP24</text>
<text x="175.8" y="87.3">uC_BUTTON_PWRON_REQ</text>
<text x="10.7" y="92.1">CONN_BUT_PWRON_JP0</text>
<text x="11.7" y="121.1">uC_AUTORITENUTA</text>
<text x="62.3" y="121.1">uC_DEVICE_ON</text>
</g>
<g font-size="2.3" fill="#004080">
<text x="86.9" y="137.1">Vcc</text>
<text x="43.7" y="139.6">Vcc</text>
<text x="81.6" y="142.2">A</text>
<text x="38.4" y="144.7">A</text>
<text x="81.6" y="149.5">B</text>
<text x="94.3" y="147.5">Y</text>
<text x="38.4" y="152.1">B</text>
<text x="51.1" y="150">Y</text>
<text x="83.9" y="154.9">GND</text>
<text x="40.7" y="157.4">GND</text>
</g>
<g font-size="1.8">
<text x="17.1" y="2">10</text>
<text x="46.3" y="2">9</text>
<text x="75.5" y="2">8</text>
<text x="104.7" y="2">7</text>
<text x="133.9" y="2">6</text>
<text x="163.1" y="2">5</text>
<text x="192.2" y="2">4</text>
<text x="221.4" y="2">3</text>
<text x="250.6" y="2">2</text>
<text x="279.8" y="2">1</text>
<text x=".7" y="24.7">E</text>
<text x="295.1" y="24.7">E</text>
<text x=".7" y="65.7">D</text>
<text x="295.1" y="65.7">D</text>
<text x=".7" y="106.6">C</text>
<text x="295.1" y="106.6">C</text>
<text x=".7" y="147.5">B</text>
<text x="295.1" y="147.5">B</text>
<text x=".7" y="188.5">A</text>
<text x="295.1" y="188.5">A</text>
<text x="17.1" y="209.3">10</text>
<text x="46.3" y="209.3">9</text>
<text x="75.5" y="209.3">8</text>
<text x="104.7" y="209.3">7</text>
<text x="133.9" y="209.3">6</text>
<text x="163.1" y="209.3">5</text>
<text x="192.2" y="209.3">4</text>
<text x="221.4" y="209.3">3</text>
<text x="250.6" y="209.3">2</text>
<text x="279.8" y="209.3">1</text>
</g>
</svg>
